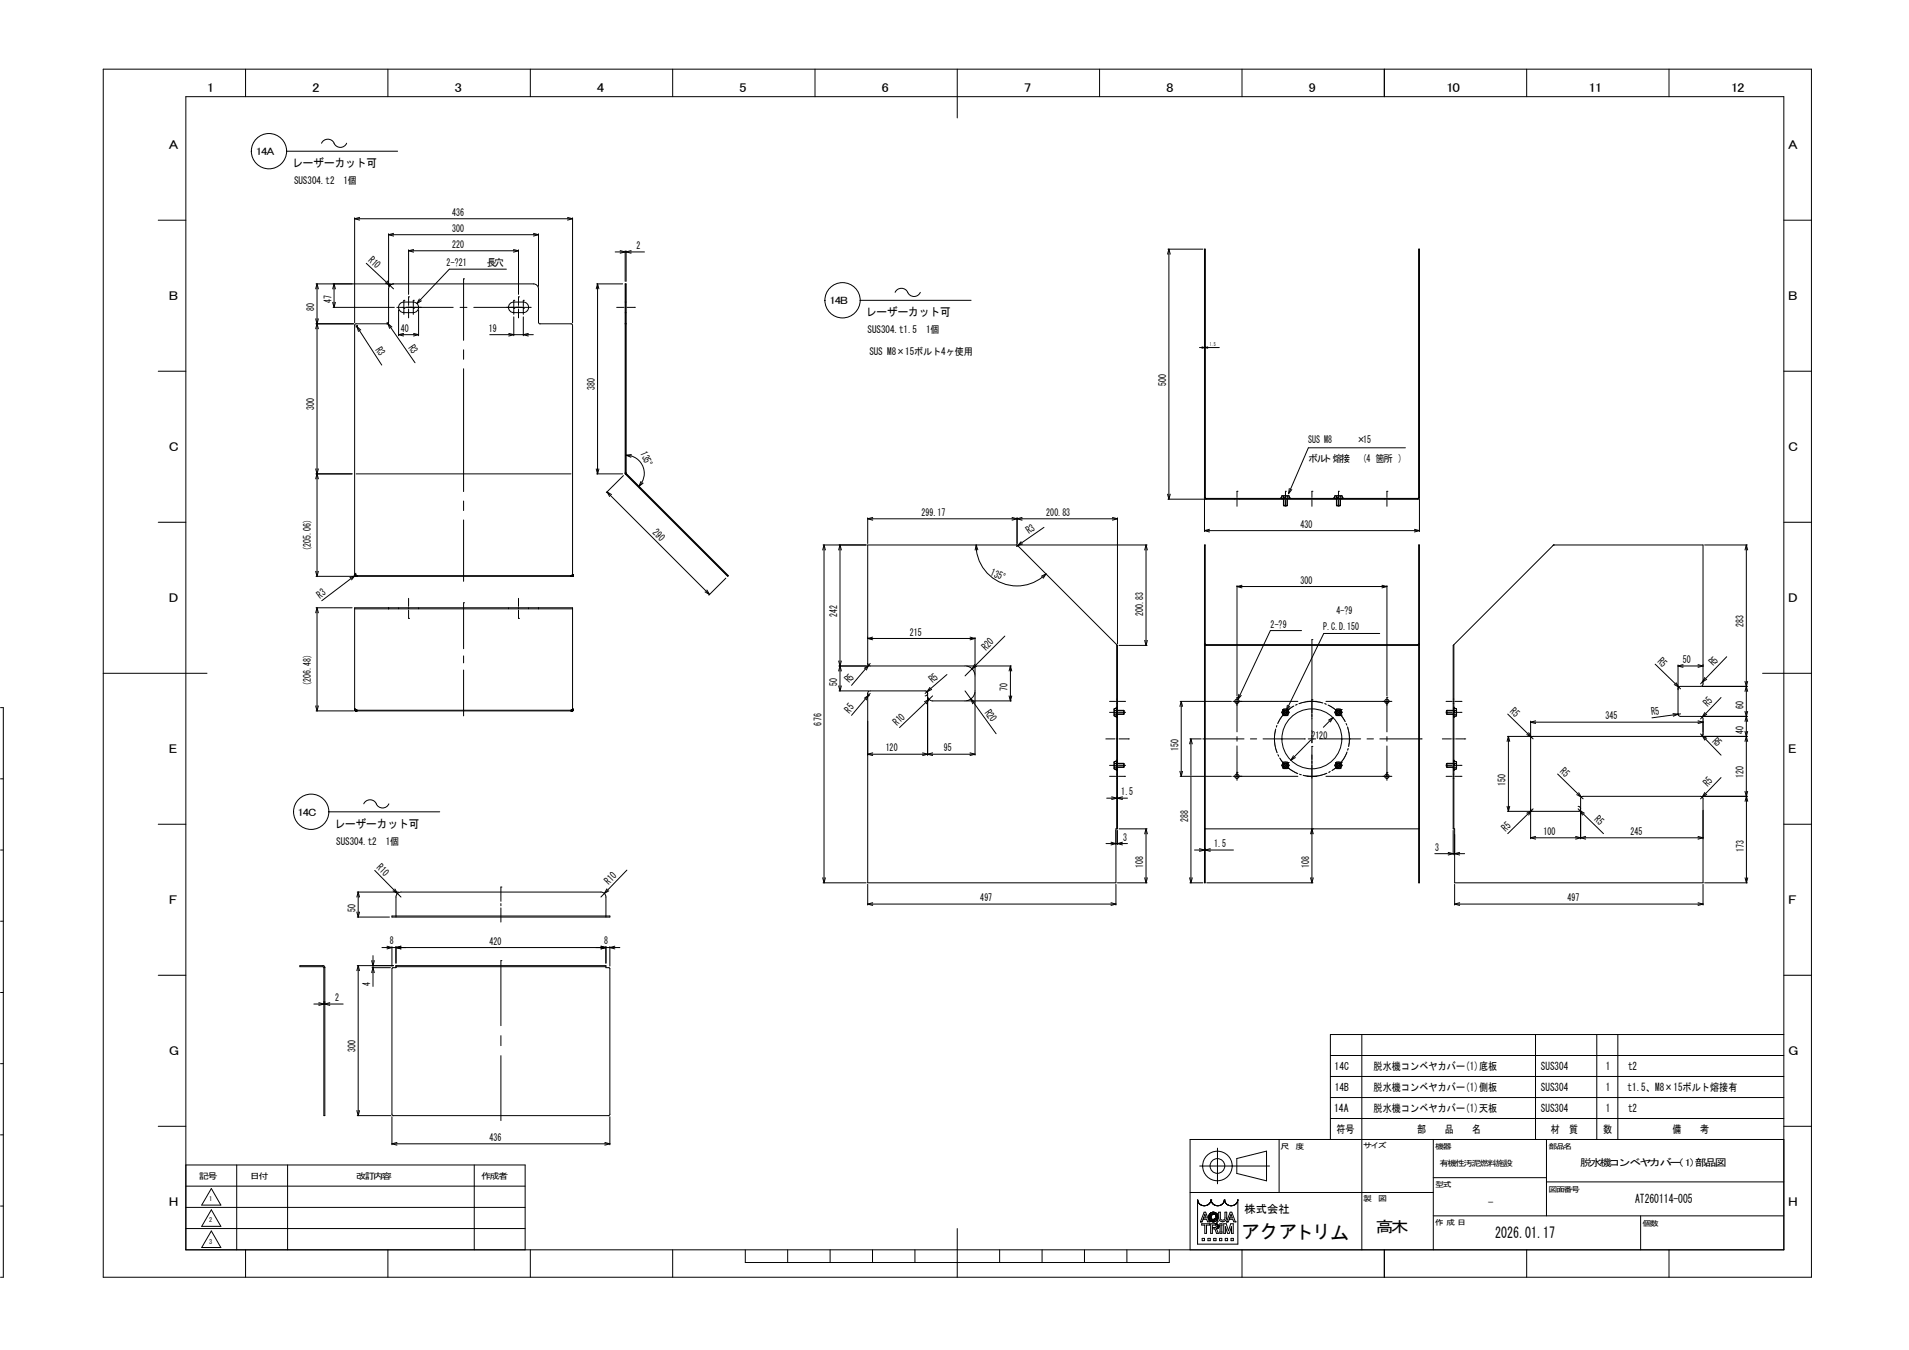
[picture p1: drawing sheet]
<svg xmlns="http://www.w3.org/2000/svg" width="420mm" height="297mm" viewBox="0 0 420 297" stroke-linecap="round" stroke-linejoin="round" font-family="sans-serif">
<g fill="none" stroke="#000" stroke-width=".22">
<path d="M22.7 15.2h376v265.8h-376zM54 15.2v6.1M85.4 15.2v6.1M116.7 15.2v6.1M148 15.2v6.1M179.4 15.2v6.1M210.7 15.2v10.8M242 15.2v6.1M273.4 15.2v6.1M304.7 15.2v6.1M336 15.2v6.1M367.3 15.2v6.1"/>
<path d="M40.9 21.3h351.7v253.7h-351.7zM63.1 33.3h24.4M70.8 31.5a1.53 1.53 0 0 1 1.4-.9 1.53 1.53 0 0 1 1.3 .9M73.5 31.5a1.51 1.51 0 0 0 1.4 .9 1.51 1.51 0 0 0 1.4-.9M34.8 48.5h6.1M78.1 47.9v23.1M78.1 48.1h47.9M78.1 48.1l1.1 .3M79.2 47.8l-1.1 .3M80.6 57.9l5.2 4.9M85.5 51.4v11.6M85.5 51.6h33"/>
<path d="M85.5 51.6l1.1 .3M86.6 51.4l-1.1 .2M89.9 55v9.8M89.9 55.2h24.2M89.9 55.2l1.1 .3M91 54.9l-1.1 .3M111.5 59.2h-12.6l-7.1 7.6M113 54.9l1.1 .3M114.1 55v9.8M114.1 55.2l-1.1 .3M117.4 51.4l1.1 .2M118.5 51.4v11.6"/>
<path d="M118.5 51.6l-1.1 .3M124.9 47.8l1.1 .3M126 47.9v23.1M126 48.1l-1.1 .3M135.4 55.4h6.4M136.5 55.1l1.1 .3-1.1 .3M137.6 55.2v6.7M137.8 55.2v6.7M138.9 55.1l-1.1 .3 1.1 .3M257.1 54.8h7.7M257.3 54.8v55M257.3 54.8l-.3 1.1"/>
<path d="M257.3 54.8l.3 1.1M265.2 54.8v54.7M312.3 54.8l-.1 54.9h-46.8l-.2-.2M392.6 48.5h6.1M69.5 70.1l.6 2.2M69.6 71.2h8.2M69.6 62.5h16.5M69.8 62.5v64.3M69.8 62.5l-.3 1.1M69.8 62.5l.3 1.1M70.1 70.1l-.6 2.2M73.2 66.5l.3 1.1"/>
<path d="M73.3 67.6h13.5M73.5 62.5v5.1M73.5 62.5l-.3 1.1M73.5 62.5l.3 1.1M73.8 66.5l-.3 1.1M78.1 71.6v55.1M78.4 71.6l.2 .3M78.6 71.9l5.4 8.4M78.6 71.9l.3 1M78.6 71.9l.8 .7M78.7 71.6l-.4 .3M84.8 62.3l1 .5"/>
<path d="M85.2 71.2h-6.8l-.4 .4M85.2 70.9l.2 .3M85.2 61.8l.6 1M85.4 71.2l5.9 8.6M85.4 71.2l.4 1.1M85.4 71.2l.8 .7M85.5 71l-.3 .3M85.8 62.8l.8 .8M86.6 62.5a1.09 1.09 0 0 0-1.1 1.1v7.3l-.3 .4M86.6 62.5h30.8a1.11 1.11 0 0 1 1.1 1.1l.1 7.5 .3 .2 6.8-.1 .3 .4v55.1M86.6 62.5l-.5 .1-.4 .4M87.3 67.6h.6"/>
<path d="M87.7 68.2v5.7M87.7 73.6h4.4M87.7 73.6l1.1 .3M88 67.6h.1M88.1 67.6h.6M88.2 66.7l.7-.2h2.1a1.16 1.16 0 0 1 1.1 1.1 1.16 1.16 0 0 1-1.1 1.2h-2.1a1.17 1.17 0 0 1-1.1-.8 1.17 1.17 0 0 1 .4-1.3zM88.7 67.6h.1M88.8 67.6h.2M88.8 73.4l-1.1 .2M88.9 66.1h.1M88.9 67.9h.1M88.9 66.1v.5"/>
<path d="M88.9 66.7v.1M88.9 66.9v.5M88.9 67.5v.2M88.9 67.9v.5M88.9 68.5v.1M88.9 68.6v.6M89.1 67.6h10.6M89.9 65.3h.1M89.9 65.3v1.9M89.9 67.5v.3M89.9 68.1v1.8M90.4 67.6h.1"/>
<path d="M90.7 67.6h.1M91 66.1h.1M91 67.9h.1M91 66.1v.5M91 66.7v.1M91 66.9v.5M91 67.5v.2M91 67.9v.5M91 68.5v.1M91 68.6v.6M91 73.4l1.1 .2M92.1 68.2v5.7"/>
<path d="M92.1 73.6l-1.1 .3M92.3 65.8l-.5 1M92.5 67.6h.1M92.7 66.2l-.9 .6M101.2 67.6h1.6M102 61.4h.1M102 61.4v13.5M102 77v2.1M104.3 67.6h10.6M107.8 73.6h9.6M112 73.4l1.1 .2-1.1 .3M112.4 66.7l.7-.2h2.1a1.16 1.16 0 0 1 1.1 1.1 1.16 1.16 0 0 1-1.1 1.2h-2.1a1.17 1.17 0 0 1-1.1-.8 1.17 1.17 0 0 1 .4-1.3z"/>
<path d="M112.8 67.6h.1M113.1 66.1h.1M113.1 67.9h.1M113.1 66.1v.5M113.1 66.7v.1M113.1 66.9v.5M113.1 67.5v.2M113.1 67.9v.5M113.1 68.5v.1M113.1 68.6v.6M113.1 69.7v4.2M114.1 67.6h.1"/>
<path d="M114.1 65.3h.1M114.1 65.3v1.9M114.1 67.5v.3M114.1 68.1v1.8M114.6 67.6h.1M114.9 67.6h.1M115.1 67.6h.2M115.2 66.1h.1M115.2 67.9h.1M115.2 66.1v.5M115.2 66.7v.1M115.2 66.9v.5"/>
<path d="M115.2 67.5v.2M115.2 67.9v.5M115.2 68.5v.1M115.2 68.6v.6M115.2 69.7v4.2M115.4 67.6h.5M116 67.6h.1M116.2 67.6h.5M116.3 73.4l-1.1 .2 1.1 .3M116.7 67.6h.1M131.3 62.5h5.7M131.5 62.5v41.8"/>
<path d="M131.5 62.5l-.3 1.1M131.5 62.5l.3 1.1M135.7 67.6h1.6M137.6 67.6h.2M137.6 71.2h.2M137.6 62.5h.2v41.7l22.5 22.5-.1 .1-22.6-22.5zM137.6 66.5h.2M137.6 68.8h.2M137.7 62.5v41.7l22.5 22.5M138 67.6h1.6M139.6 67.6h.1M189.4 66.1h24.3"/>
<path d="M197 64.3a1.58 1.58 0 0 1 1.6-.9 1.58 1.58 0 0 1 1.4 1.2 1.51 1.51 0 0 0 2.6-.3M264 76.5h4.4M264.6 76.3l.5 .2-.5 .1M265.8 76.3l-.5 .2 .5 .1M34.8 81.7h6.1M102 81.1v27.1M309.3 98.5h-21.3l-4.4 10.1M392.6 81.7h6.1M34.8 114.9h6.1M69.5 103.2l.6 2.2M69.6 104.3h7.9M70.1 103.2l-.6 2.2"/>
<path d="M78.4 104.3h47.3M102 110.2v2.1M102 114.4v13.5M131.2 103.2l.3 1.1M131.3 104.3h5.7M131.8 103.2l-.3 1.1M133.6 108.2l22.6 22.6M133.6 108.2l.6 1M133.6 108.2l1 .6M137.2 104.6l-3.8 3.8M137.8 104.1h-.2l.1 .3 .1-.3M137.8 100.2a4 4 0 0 1 3.5 5.9"/>
<path d="M137.8 100.2l1.1 .4M138.9 100l-1.1 .2M141.1 105.9l-.5 1.1M141.3 106.1l-.7 .9M141.6 106.3l-1 .7M181.2 119.9h9.4M181.4 119.9v74.3M181.4 119.9l-.3 1.1M181.4 119.9l.3 1.1M184.9 119.9v32.1M184.9 119.9l-.3 1.1M184.9 119.9l.3 1.1"/>
<path d="M191 113.9v5.7M191 114.2h54.9M191 114.2l1.1 .2M192.1 113.9l-1.1 .3M214.9 119.9a9 9 0 0 0 5.5 8.3 9 9 0 0 0 9.8-1.9M214.9 119.9l-.3 1.1M214.9 119.9l.3 1.1M222.7 113.9l2.2 .5M223.7 119.9l.3 .1M223.8 113.9v5.7M224 120l.1 .2M224.2 119.9h28.3"/>
<path d="M224.7 119.2l-.7 .9M224.9 113.9l-2.2 .5M225.1 119.7l-1.1 .4M229.8 116l-5.8 4.1M244.8 113.9l1.1 .3M245.9 113.9v27.8M245.9 114.2l-1.1 .2M252.2 119.9v22.1M252.2 119.9l-.3 1.1M252.2 119.9l.3 1.1M257 108.7l.3 1.1M257.1 109.8h8v7.2"/>
<path d="M257.6 108.7l-.3 1.1M265.1 109.5l.3 .3M265.1 109.5v-54.7h.2v54.7M265.1 119.9h.2v74.3h-.2zM265.1 109.5h.2M265.1 116.8h47.3M265.1 116.8l1.1 .3M265.2 109.5l.2 .2M265.4 109.7v.1M265.4 109.7h46.7M265.4 109.8h46.7M266.2 116.5l-1.1 .3"/>
<path d="M271.7 109.7v.1M272.3 108.1h.1M272.3 108.1v1.4M272.3 109.7v.2M272.3 110.1v1.3M272.7 109.7v.1M282.1 109.1h.4M282.1 109.7v-.5l.1-.1h1.4l.1 .1v.5M282.1 109.3l-.3 .4M282.1 109.7v.1M282.4 109.7v.1M282.5 111.2h.8"/>
<path d="M282.5 111.2l.1 .1 .7-.1M282.6 109.7v1.6M282.9 108.1h.1M282.9 108.1v1.8M282.9 110.1v1.3M283 109.5h-.3l.3 .1M283.3 109.7v1.6M283.3 109.7v-.5h-.8v2M283.3 109.1h.4M283.3 109.7v1.5M283.4 109.7v.1M283.7 109.3l.4 .4"/>
<path d="M283.8 107.5l-.2 1.1M284.3 107.7l-.7 .9M288.7 108.1h.1M288.7 108.1v1.4M288.7 109.7v.2M288.7 110.1v1.3M293.8 109.1h.4M293.8 109.7v-.5l.1-.1h1.4l.1 .1v.5M293.8 109.3l-.4 .4M294.1 109.7v.1M294.1 111.2h.9M294.1 111.2l.2 .1 .7-.1"/>
<path d="M294.2 109.7v1.6M294.4 109.5h.2zM294.6 108.1h.1M294.6 108.1v1.4M294.6 109.7v.2M294.6 110.1v1.3M294.9 109.7v1.6M295 109.7v-.5h-.8l-.1 2M295 109.1h.4M295 109.7v1.5M295.1 109.7v.1M295.3 109.7v.1"/>
<path d="M295.4 109.3l.3 .4M304.7 109.7v.1M305.3 108.1h.1M305.3 108.1v1.4M305.3 109.7v.2M305.3 110.1v1.3M305.7 109.7v.1M311.3 116.5l1.1 .3M312.1 109.7v.1M312.2 109.5l-.1 .2M312.2 109.5v-54.7h.2v54.7M312.2 119.9h.2v74.3h-.2z"/>
<path d="M312.2 109.5h.2M312.4 109.5l-.3 .3M312.4 109.8v7.2M312.4 116.8l-1.1 .3M342.1 119.9l-.3 .1M375.2 119.9h9.4M384.4 119.9v55.3l-.3-1.1M384.4 119.9l-.3 1.1M384.4 119.9l.3 1.1M392.6 114.9h6.1M69.5 125.7l.3 1.1M69.6 133.7h7.9"/>
<path d="M69.6 126.8h8.2M69.8 133.7v22.7M69.8 133.7l-.3 1.1M69.8 133.7l.3 1.1M70.1 125.7l-.3 1.1M78.1 126.6h.1M78.1 126.4h.1M78.1 126.5h.1M78.1 134h47.9M78.1 126.7l.2 .1M78.1 126.5v.1M78.1 126.7l-7.3 5.5"/>
<path d="M78.1 126.7l-1.1 .4M78.1 126.7l-.7 .9M78.1 126.7h.1M78.2 126.8h.1M78.2 126.7v.1M78.2 126.6h.1M78.2 126.6h47.6M78.3 126.8h.1M78.3 126.8h47.5M78.3 126.7h.1M78.3 126.2l-.3 .3 .2 .3M78.3 126.5l-.2 .2"/>
<path d="M85.5 133.7v.3M87.7 133.7v.3M89.9 136.1h.1M89.9 131.7v1.7M89.9 133.7v.3M89.9 134.3v1.8M92.1 133.7v.3M102 132.6h.1M102 132.6v10.1M111.9 133.7v.3M114.1 136.1h.1M114.1 131.7v1.7"/>
<path d="M114.1 133.7v.3M114.1 134.3v1.8M116.3 133.7v.3M118.5 133.7v.3M125.7 126.8h.1M125.7 126.7h.1M125.8 126.8h.1M125.8 126.6h.1M125.9 126.8h.1M125.9 126.8h-.1M125.9 126.7h.1M125.9 126.6h.1"/>
<path d="M125.9 126.6h-.1M125.9 126.7l-.1 .1M126 126.7h.1M126 126.5h.1M126 126.7h-.1M126 126.5l-.1 .1M126 126.5v.1M126 126.6h.1M126 126.4h.1M155.2 130.2l1 .6M155.6 129.8l.6 1M159.8 127.2l-3.8 3.8"/>
<path d="M221.2 140l-8.8 8.7M224 120l-33-.1v26.1M224 120l21.9 22v40.4h-.3v11.8h-54.6v-41.6M224 120.1l-.3 .1M230.2 126.3l-1 .5M230.2 126.3l-.6 .9M272.3 128.8v24.3M272.3 129.1h33M272.3 129.1l1.1 .2M273.4 128.8l-1.1 .3M286.5 138.7h-6.9l-7.1 15.2M303.7 139.4h-12.4l-8.2 16.9"/>
<path d="M304.2 128.8l1.1 .3M305.3 128.8v24.3M305.3 129.1l-1.1 .2M341.8 120l-22 22v40.4h.4v11.8h54.6v-18.4l-.2-.5-26.2-.1-.4 .3-.1 2.5-.3 .4-.3 .1h-9.9l-.3-.1-.2-.4M341.8 120l33-.1v30.6l-.2 .4-.3 .1h-4.4l-.5 .3-.1 .3M.1 155.7h.6v125.3h-.6M22.7 148.1h22.9M69.5 155.3l.3 1.1M69.6 156.4h8.2M70.1 155.3l-.3 1.1M78.1 156.2h.1M78.1 156.3h.1"/>
<path d="M78.1 156h.1M78.1 156.1h.1M78.1 156.3v.1M78.1 156.4h.1M78.2 156.4h.1M78.2 156.2h.1M78.2 156.3h.1M78.2 156.3h47.6M78.2 156.2v.1M78.2 156.4h47.6M78.3 156.4h.1M78.3 156.3h.1"/>
<path d="M102 144.3v1.6M102 147.4v10.1M125.7 156.4h.1M125.7 156.3h.1M125.8 156.4h.1M125.8 156.3h.1M125.9 156.4h.1M125.9 156.2h.1M125.9 156.4h-.1M126 156.3h.1M126 156.1h.1M126 156.1v.1"/>
<path d="M126 156.1l-.1 .1M126 156.3v-22.6h-47.9v22.6M126 156.3l-.1 .1M126 156.2h.1M126 156h.1M126 156.2l-.2 .1M184.6 145.4l.6 2.2M184.6 150.9l.3 1.1M184.7 146.5h6.5M184.7 152h6.5M185.2 145.4l-.6 2.2M185.2 150.9l-.3 1.1"/>
<path d="M191 146l.2 .5h.3h20.9a2.2 2.2 0 0 1 2.2 2.2v3.3a2.21 2.21 0 0 1-2.2 2.2h-7.1a1.25 1.25 0 0 1-1.1-1.6l-.1-.3-.5-.3h-12.1l-.5 .3v.3M191 152.6l.4 .5M191 146l.4 .5M191 140.5h23.6M191 140.5l1.1 .3M191.2 153l-3.8 4.4M191.2 153l-1 .6M191.2 153l-.5 1M191.2 146.4l-3.8 4.4M191.2 146.4l-1 .6M191.2 146.4l-.5 1M191.5 152.6l-.3 .4"/>
<path d="M191.5 146l-.3 .4M192.1 140.2l-1.1 .3M203.8 152.1a.56 .56 0 0 1 .3 .6 .56 .56 0 0 1-.5 .4M204 152.2l-.4 .4M204.2 153.4v12.8M204.5 153.9l-6.5 6.2M204.5 153.9l-1 .5M204.5 153.9l-.6 1M204.7 151.3l-.7 .9M205.1 151.7l-1.1 .5M205.3 153.1l-.8 .8M208.4 148.4l-4.4 3.8"/>
<path d="M212.4 152l1.3 1.8M212.7 154.2h9.9M212.7 146.5h9.9M213.5 140.2l1.1 .3M213.7 153.8l5.5 7.6M213.7 153.8l.4 1.1M213.7 153.8l.9 .7M214.5 146.2l-.6 1 1-.6M214.6 140.3v8.1M214.6 152.3v13.9M214.6 140.5l-1.1 .3M222.1 153.1l.3 1.1"/>
<path d="M222.4 146.5v7.7M222.4 146.5l-.3 1.1M222.4 146.5l.3 1.1M222.7 153.1l-.3 1.1M244.2 154.3h1.3M244.2 156.7h1.3M245.2 157.1v.4M245.2 155.9v.4M245.5 157.6l.3 .3M245.6 156.7v.3h.2M245.6 156.7h.2M245.8 154.3h.1"/>
<path d="M245.8 156.7h.1M245.8 156.7v.3M245.8 156.3h.1M245.8 141.8v40.6M245.8 156h.1M245.8 153.8h.1M245.8 154.8h.1M245.8 157.2h1.5M245.8 155.9h-.5l-.1 .1v1.4l.1 .2h.5M245.8 157.1h1.6M245.8 156.4h1.6M245.8 155.6l-.3 .3"/>
<path d="M246.2 154.3h1.3M246.2 156.7h1.3M246.3 142h6.2M247.3 156.3h-2v.8l.5 .1M247.3 156.3v.9M247.3 156.3l.1 .1-.1 .8M247.5 154.3h.1M247.5 156.7h.1M251.9 140.9l.3 1.1M252.5 140.9l-.3 1.1M259.7 154.3h11.3M260 154.3v16.5"/>
<path d="M260 154.3l-.3 1.1M260 154.3l.3 1.1M265.1 141.7l.3 .3h46.7l.3-.3M265.2 141.7l.2 .1h46.7l.1-.1M271.4 154.3h14.3M272.1 154.3h.1M272.3 154.4h.1M272.3 153.4h.1M272.3 154.3h.1M272.3 153.4v.8M272.3 154.3v6.7M272.7 152.8l-.2 1.1"/>
<path d="M273.1 154.3h.1M273.2 153l-.7 .9M281 159.6l-.1 .4M282.3 156.1h.1M282.3 156.1l.3 .3M282.5 157.1l-.2 .3M282.5 156h.8l.4 .7-.4 .8h-.8l-.4-.8zM282.6 157.1h-.1M282.6 156.5l.2 .2M282.8 156.8l-1 1.3-.6 1.1M282.8 156.8h.1M282.9 156.7v.1"/>
<path d="M283 156.8h.1M283 156.8l.2 .2M283.1 156.6l-.2 .2M283.3 156.4l-.7 .6M283.3 157.1h.1M283.3 157.1l.2 .3M283.3 155.2l-.2 1.1M283.5 156.1h.1M283.5 156.1l-.2 .3M283.9 155.4l-.8 .9M284.8 155.3l-1.6 1.1M285.5 155l-.4 .2"/>
<path d="M287.7 154.3h2.1M288.3 154.3l-2.4 .5M288.7 140.7h.1M288.7 153.9h.1M288.7 140.7v22.7M289.1 154.3l2.1 .4M291.5 154.8l.4 .2M291.8 154.3h14.3M292.3 155.1l1.7 1.1M293.4 157.9l-2.1 2.1M293.4 157.9l-1 .6M293.4 157.9l-.6 1"/>
<path d="M294 156.1l.4 .4M294.2 157.1l-.2 .3M294.2 156h.8l.4 .7-.4 .8h-.8l-.4-.8zM294.2 157.1h.1M294.3 156.4l.9 1M294.5 156.7h.1M294.5 156.8h.1M294.5 156.8l-.2 .2M294.5 156.7l.1 .1M294.6 156.7l-.1 .1M294.6 156.8l.2 .2M294.9 156.5l-.3 .2"/>
<path d="M294.9 157.1l1.2 1.7M294.9 156.4h.1M295.2 157.4h.1M295.2 156.1h.1M295.2 156.1l-.2 .3M296.3 159.2l.1 .4M296.6 159.9a8.4 8.4 0 0 1 .2 4.4M305.1 154.3h.1M305.3 154.4h.1M305.3 153.4h.1M305.3 154.3h.1M305.3 153.4v.8"/>
<path d="M305.3 154.3v6.7M306.1 154.3h.1M318.3 154.3h1.3M318.3 156.7h1.3M318.4 157.1h1.6M318.4 156.4h1.6M318.5 157.2h1.5M318.5 156.3h2M318.5 156.3v.9M318.5 156.3l-.2 .1v.7l.2 .1M319.8 154.3h.2M319.8 156.7h.2"/>
<path d="M319.8 156.3h.2M319.8 156h.2M319.8 153.8h.2M319.8 154.8h.2M320 157.2h.5M320 155.9h.5M320 141.8v40.6M320 155.6l.3 .3M320 156.5v.3l.2-.3M320 156.5h.2M320.2 154.3h1.4M320.2 156.7h1.4"/>
<path d="M320.3 157.6l-.3 .3M320.5 156.3v.8M320.5 157.1v.4M320.5 155.9v.4M320.5 155.9l.1 1.5-.6 .2M321.6 154.3h.1M321.6 156.7h.1M331.8 157.1l5.2 5.1M336.9 158.7v3.5M336.9 158.9h37.9M336.9 158.9l1.1 .3M338 158.6l-1.1 .3"/>
<path d="M364.3 146.1l5.2 5.1M368.2 157l1.1 .1M368.5 150.6l1 .6M368.9 150.2l.6 1M369.3 157.1l.3 .5h.3l4.7 .1 .2 .5v3.3M369.3 157.1l.1 .3M369.3 146.5h5.5M369.3 146.3v10.8M369.3 146.5l1.1 .3M369.3 157.1l-5.7 .8M369.3 157.1l-1 .5M369.5 151.2l.4 .4"/>
<path d="M369.9 157.1h-.6M370.4 146.2l-1.1 .3M373.7 146.2l1.1 .3M373.7 158.6l1.1 .3M374.6 157.6h10M374.6 151h10M374.7 157.8l-.4 .4M374.7 150.1l-.4 .4M374.8 146.5l-1.1 .3M374.8 158.9l-1.1 .3M375.2 156.8l-.5 1M375.2 149.1l-.5 1"/>
<path d="M375.6 157.2l-.9 .6M375.6 149.5l-.9 .6M378.8 153.5l-4.1 4.3M380 144.5l-5.3 5.6M384.1 149.9l.6 2.2M384.1 156.5l.6 2.2M384.7 149.9l-.6 2.2M384.7 156.5l-.6 2.2M387.9 148.1h10.8M.1 171.4h.6M72.4 178.6h24.4M80.1 176.9a1.56 1.56 0 0 1 1.5-.9 1.56 1.56 0 0 1 1.4 1.2 1.51 1.51 0 0 0 2.6-.3"/>
<path d="M191 165.9h23.6M191 165.9l1.1 .3M192.1 165.7l-1.1 .2M203.1 165.7l2.2 .5M205.3 165.7l-2.2 .5M213.5 165.7l1.1 .2M214.6 165.9l-1.1 .3M243.4 162.6h2M243.6 175.6h4.5M244.2 170.8h1.3M244.2 168.4h1.3M244.7 175.3l1.1 .3-1.1 .3"/>
<path d="M245.2 167.6v.4M245.2 168.8v.4M245.5 169.2l.3 .4M245.6 168.3v.3h.2M245.6 168.4h.2M245.7 162.6h.3M245.8 170.8h.1M245.8 168.4h.1M245.8 168.3v.3M245.8 168h-.5l-.1 .4 .1 .4h.5M245.8 171.3h.1M245.8 170.3h.1"/>
<path d="M245.8 169.2h.1M245.8 167.9l1.5 .1M245.8 168.9h.1M245.8 167.6h-.5l-.1 .1v1.4l.1 .1h.5M245.8 167.3l-.3 .3M245.9 168.8h1.5M245.9 168.8h1.4M245.9 168h1.5M246.2 170.8h1.3M246.2 168.4h1.3M246.3 162.6h2M247 175.3l-1.1 .3 1.1 .3"/>
<path d="M247.3 168v.8M247.3 168l.1 .1-.1 .7M247.5 170.8h.1M247.5 168.4h.1M248.3 162.6h.1M259.7 169.7l.3 1.1M259.7 170.8h11.3M260.3 169.7l-.3 1.1M261.9 162.6h2.5M262.1 162.6v8M262.1 171v23.2M262.1 162.6l-.3 1.1"/>
<path d="M262.1 162.6l.3 1.1M264.7 162.6h9.1M271.4 170.8h14.3M272.1 170.8h.1M272.3 170.9h.1M272.3 169.9h.1M272.3 162.1v1M272.3 164.1v7.6M273.1 170.8h.1M275.2 162.6h1.4M278 162.6h9.1M280.8 160.4a8.3 8.3 0 0 0 .3 5.3"/>
<path d="M281.3 166l.1 .4M281.7 166.8l.9 1.3M282.3 167.8l.2 .2M282.5 167.7h.8l.4 .7-.4 .7h-.8l-.4-.7zM282.5 168.8l-.2 .2M282.5 168l.1 .1M282.6 168.8h-.1M282.6 168.1l.3 .3M282.6 168.1l.2 .2M282.8 168.3h.1M282.8 168.5h.1M282.8 168.5l-.2 .2"/>
<path d="M282.9 168.4l1.1 .9 1.6 .9M283 168.5l.2 .2M283.2 168.1l-.2 .2M283.2 168.7l.1 .1M283.3 168.1h-.1M283.3 168.8l.2 .2M283.5 169h.1M283.5 167.8h.1M283.5 167.8l-.2 .2M284.7 166.3l-.6 1M285.1 166.7l-1 .6M286 170.3l.4 .2"/>
<path d="M286.8 170.6l1.4 .2M287.1 162.6h.1M287.7 170.8h2.1M287.9 162.6h1.7M288.4 162.9l-4.3 4.4M288.7 164.2h.1M288.7 164.2v30M290.4 162.6h9.1M291.8 170.8h14.3M292 170.1l-1.5 .5-1.2 .2M292.8 169.8l-.4 .1M294 167.8h.1"/>
<path d="M294 167.8l.2 .3M294.1 168.8l-1 .7M294.2 167.7h.8l.4 .7-.4 .7h-.8l-.4-.7zM294.3 168.1l.2 .2M294.5 168.5h.1M294.5 168.5l-.5 .5M294.5 168.4l-.1 .1M294.6 168.5h.1M294.6 168.5l.3 .2M294.9 168.1l-.4 .3M294.9 168.1h.1M294.9 168.8h.1"/>
<path d="M295 168.8l.2 .2M295.2 167.8h.1M295.2 167.8l-.2 .2M296.5 165.5l-.6 1.3-1.2 1.5M296.7 164.7l-.1 .4M297 162.6h.1M300.9 162.6h1.4M303.7 162.6h9.1M305.1 170.8h.1M305.3 170.9h.1M305.3 169.9h.1M305.3 170.8h.1"/>
<path d="M305.3 162.1v1M305.3 164.1v7.6M306.1 170.8h.1M312.8 162.6h.1M317.4 162.6h2M318.3 170.8h1.3M318.3 168.4h1.3M318.4 168.8h1.4M318.4 168h1.4M318.5 168.8h1.3M318.5 168v.8M318.5 168l-.2 .1v.6l.2 .1"/>
<path d="M319.8 162.6h.2M319.8 170.8h.2M319.8 168.4h.2M319.8 171.3h.2M319.8 170.3h.2M319.8 169.2h.2M319.8 168.9h.2M320 167.9l-1.5 .1M320 167.6h.5M320 168.8h.5M320 168h.5M320 167.3l.3 .3"/>
<path d="M320 168.2v.3l.2-.3M320 168.2h.2M320.2 170.8h1.4M320.2 168.4h1.4M320.3 169.2l-.3 .4M320.4 162.6h2M320.5 167.6v.4M320.5 168v.8M320.5 168.8v.4M320.5 167.6l.1 1.5-.6 .1M321.6 170.8h.1M321.6 168.4h.1"/>
<path d="M322.4 162.6h.1M331.7 177.4l.3 1.1M331.8 178.5h5.3M331.8 162h5.3M332 162v16.5M332 162l-.3 1.1M332 162l.3 1.1M332.3 177.4l-.3 1.1M336.1 161.6l.9 .6M336.5 161.2l.5 1M336.9 178l.3 .5M336.9 178.3v6.3"/>
<path d="M337 162.2l.4 .4M337 178.4l-5.2 5M337 178.4l-.9 .5M337 178.4l-.5 .9M337.4 178l-.4 .4M342.8 170.3l5.2 5.1M347 174.8l1 .6M347.3 177.4a.54 .54 0 0 1 .6 .4 .54 .54 0 0 1-.4 .7M347.3 178l.4 .4M347.5 174.4l.5 1M347.7 178.4l5.2 5M347.7 178.4l.6 .9"/>
<path d="M347.7 178.4l1 .5M347.9 178.3v6.3M348 175.4l.4 .4M374.3 161.5l.4 .4M374.6 175.2h10M374.6 162h10M374.7 175.4l-.4 .4M374.7 161.9l4.1 4.3M374.7 161.9l.5 1M374.7 161.9l.9 .6M374.8 161.5l-.2 .5h-.3l-37.2 .1-.2 .5v15.4M374.8 161.5l-.3 .5"/>
<path d="M375.2 174.4l-.5 1M375.6 174.8l-.9 .6M378.8 171.1l-4.1 4.3M384.1 160.9l.6 2.2M384.7 174.1l-.6 2.2M384.7 160.9l-.6 2.2M384.7 176.3l-.3-1.1v19M.1 187h.6M34.8 181.4h6.1M78.6 196.3h9.1M78.8 196.3v5.5M78.8 196.3l-.3 1.1"/>
<path d="M78.8 196.3l.3 1.1M82.5 191.5l5 5.1M86.5 196l1 .6M86.9 195.6l.6 1M87.5 196.6l.8 .8M110.2 195.2h.1M110.2 195.2v3.1M110.2 198.8v.5M110.2 199.8v3.1M133 196.6l-.7 .8M133.6 195.6l-.6 1M134 196l-1 .6"/>
<path d="M138 191.5l-5 5.1M181.1 193.1l.3 1.1M181.2 194.2h9.4M181.7 193.1l-.3 1.1M191 194.6v4.5M191 198.9h54.6M191 198.9l1.1 .3M192.1 198.6l-1.1 .3M243.4 185.6h4.7M244.5 185.3l1.1 .3-1.1 .3M244.5 198.6l1.1 .3M245.6 194.6v4.5"/>
<path d="M245.6 198.9l-1.1 .3M245.9 182.7v3.1M245.9 194.2h6.6M246.3 182.4h6.2M247 185.3l-1.1 .3 1.1 .3M251.9 193.1l.3 1.1M252.2 182.4v11.8M252.2 182.4l-.3 1.1M252.2 182.4l.3 1.1M252.5 193.1l-.3 1.1M261.8 193.1l.3 1.1M261.9 194.2h2.9"/>
<path d="M262.4 193.1l-.3 1.1M262.9 187h8.6M264 186.7l1.1 .3-1.1 .3M265.1 182.4h47.3M265.6 194.2h23.4M266.4 186.7l-1.1 .3 1.1 .3M288.4 183.5l.3-1.1 .3 1.1M288.4 193.1l.3 1.1M289 193.1l-.3 1.1M315.8 187.8h6.6M318.7 187.6l1.1 .2-1.1 .3M319.8 182.7v5.4"/>
<path d="M320.2 194.6v4.5M320.2 198.9h54.6M320.2 198.9l1.1 .3M321.3 187.6l-1.1 .2 1.1 .3M321.3 198.6l-1.1 .3M336.9 184.3h37.9M336.9 184.3l1.1 .3M338 184l-1.1 .3M346.8 184l2.2 .6M349 184l-2.2 .6M373.7 198.6l1.1 .3M373.7 184l1.1 .3"/>
<path d="M374.8 194.6v4.5M374.8 198.9l-1.1 .3M374.8 184.3l-1.1 .3M375.2 194.2h9.4M384.1 193.1l.3 1.1M384.7 193.1l-.3 1.1M392.6 181.4h6.1M.1 218.4h.6M.1 202.7h.6M34.8 214.6h6.1M71.3 212.9l-.2-.2h-5.1v-.2h5.2l.3 .4M71.3 212.9h.2v32.6h-.2z"/>
<path d="M78.5 200.7l.3 1.1M78.6 212.5h8M78.6 201.8h7.1M78.8 212.5v33M78.8 212.5l-.3 1.1M78.8 212.5l.3 1.1M79.1 200.7l-.3 1.1M81.8 211.4l.3 1.1 .3-1.1M81.8 214l.3-1.1 .3 1.1M81.9 212.9h4M82.1 210.3v6.7M84.1 208.5h52.3"/>
<path d="M85.2 208.2l1.1 .3-1.1 .3M86.3 201.5h47.9v.3h-47.9zM86.3 208.3v4.3M87.2 201.8v-4.4a1.09 1.09 0 0 1 1.1-1.1h44a1.11 1.11 0 0 1 1.1 1.1v4.4M87.2 208.3v3.6M87.2 212.7h46.2M88.3 208.2l-1.1 .3 1.1 .3M110.2 211.4h.1M110.2 211.4v14.3M132.3 208.2l1.1 .3-1.1 .3M133.4 208.3v3.6M134.2 208.3v4.3"/>
<path d="M135.3 208.2l-1.1 .3 1.1 .3M392.6 214.6h6.1M.1 234h.6M69.1 220.9h6.4M70.2 220.6l1.1 .3-1.1 .3M72.6 220.6l-1.1 .3 1.1 .3M110.2 227.9v2.2M110.2 232.3v14.3M292.8 236.9h99.8M292.8 232.2h99.8M299.7 227.6v47.4M338 227.6v23.1"/>
<path d="M351.4 227.6v23.1M356.1 227.6v23.1M392.6 227.6h-99.8v23.1M.1 249.7h.6M34.8 247.8h6.1M40.9 256.3h74.7v18.7M52.1 256.3v18.7M63.3 256.3v18.7M78.5 244.4l.3 1.1M78.6 245.5h7.5M79.1 244.4l-.3 1.1M86.3 245.7v6.2"/>
<path d="M86.3 251.7h47.9M86.3 251.7l1.1 .3M86.6 245.5h47.3M87.4 251.4l-1.1 .3M104.4 256.3v18.7M133.1 251.4l1.1 .3M134.2 245.2v-32.2l-.8-.1v-.4h-46.2v.4h-.7l-.2 .2v32.1l.3 .3M134.2 245.7v6.2M134.2 251.7l-1.1 .3M134.2 245.2l-.3 .3M264 256.6h15.4M268 252.6v7.9"/>
<path d="M272.2 254.9l6.6-1.6v6.5l-6.6-1.6zM281.5 250.7v11.7M292.8 241.5h99.8M292.8 246.1h99.8M315.5 250.7v24.3M315.5 259.1h24.9M340.4 250.7v16.8M392.6 250.7h-130.7v24.3M392.6 247.8h6.1M.1 265.4h.6M40.9 261h74.7M40.9 265.7h74.7"/>
<path d="M40.9 270.3h74.7M46.5 266.2l2.1 3.6h-4.2zM46.5 261.5l2.1 3.7h-4.2zM46.5 270.8l2.1 3.7h-4.2zM54 275v6M85.4 275v6M116.7 275v6M148 275v6M164 275v2.8h93.4v-2.8M173.4 275v2.8M182.7 275v2.8M192 275v2.8"/>
<path d="M201.4 275v2.8M210.7 270.3v10.7M220 275v2.8M229.4 275v2.8M238.7 275v2.8M248 275v2.8M261.9 262.4h53.6M263.6 264.2h.1M263.7 264.3v.1M263.7 264.4l.1 .2M263.8 264.6l.6 .5M263.9 264.7v.1"/>
<path d="M264 264.8v.1M264 264.9h.1M264.1 265h.1M264.2 268.8h.1M264.2 268.8l.8-2.1h.4l.8 2.1M264.2 268.8h.4l.6-1.6 .3 .8h-.6l-.1 .3h.8l.2 .5h.4M264.3 265.1h.1M264.4 265.1v.1M264.4 265.2h.1M264.5 269.3h1.7v.3h-.6l-.1 1.8h-.3v-1.8h-.7zM264.5 265.2h1M264.6 265.2h.1"/>
<path d="M264.6 272.5h.5v.5h-.5zM264.7 265.3h.1M265.4 265.3h-.1M265.6 265.2h-.1M265.8 265.1l-.1 .1M265.8 265.1l-.3 .1M265.9 272.5h.5v.5h-.5zM265.9 265.1h-.1M266.1 267.7h.1M266.1 267.9h.1M266.1 264.9h-.1M266.1 268.1h.1"/>
<path d="M266.1 267.5h.1M266.1 268.2h.1M266.1 267.4h.1M266.1 268.2l.1 .1M266.2 268.8h.1M266.2 267.3h-.1M266.2 267.2h.1M266.2 264.8h.1M266.2 267.2l-.1 1 .5 .6M266.2 267.1v.1M266.2 268.4v.1M266.3 267.1h.1"/>
<path d="M266.3 264.7l-.5 .4M266.3 268.5h.1M266.3 264.6v.1M266.4 268.6h.1M266.4 264.5l-.1 .1M266.4 267.6h.1M266.4 267.7h.1M266.4 267.9h.1M266.4 267h-.1M266.4 267.5h.1M266.4 268h.1M266.4 264.4h.1"/>
<path d="M266.4 267.5l.1 .6M266.5 267.5h.1M266.5 268.1h.1M266.5 268.1v.1M266.5 266.9h.1M266.5 266.9l-.3 .2M266.5 267.4h.1M266.5 264.3l-.1 .2M266.5 267.4v.1M266.5 264h.1M266.5 268.2h.1M266.5 264v.3"/>
<path d="M266.5 264.1v.1M266.5 268.7h.1M266.5 268.2l.3 .3M266.5 267.3h.1M266.6 267.3h.1M266.6 266.8l-.1 .1M266.6 268.7l.2 .1M266.6 268.3h.1M266.6 264v.4M266.6 264.2h.1M266.6 267.2h.1M266.6 264.4l.1 .1"/>
<path d="M266.7 267.2h.1M266.7 264.5l.5 .6M266.7 264.5h.1M266.7 268.4h.1M266.7 268.8h.1M266.7 264.6h.1M266.7 266.8h-.1M266.8 268.4l.1 .1M266.8 267.1h.1M266.8 268.4h.1M266.8 268.8h.5M266.8 267.1l-.1 .1"/>
<path d="M266.8 267.1l-.4 .4M266.8 266.7v.1M266.8 267.1l.6 .1M266.9 270.4h.5l.3 1h.4M266.9 270.1h.6M266.9 267.1h.1M266.9 268.5h.1M266.9 268.8h.1M266.9 264.8v.1M266.9 268.5h.3M267 267.1h-.1M267 267.1h.1"/>
<path d="M267 268.5h.1M267 264.9v.1M267.1 267.1h.1M267.1 268.5h.1M267.1 265h.1M267.1 272.5h.5v.5h-.5zM267.2 267.1h.1M267.2 268.5h.1M267.2 265.1h.1M267.2 268.5h.1l-.2-.2 .2-.2 .8 .6-.2 .3-.4-.2M267.2 265.1l.2 .1M267.3 267.1h.1"/>
<path d="M267.3 268.5h.1M267.3 266.7v.1M267.3 265.1h.1M267.3 267.1l.1 .1M267.4 266.8h.1M267.4 265.2h.1M267.4 268.8h-.2M267.4 267.2h.1M267.4 269.3h.1M267.4 265.2l.5 .1 .7-.1M267.5 266.8l-.6-.1-.4 .2M267.5 269.3h.1"/>
<path d="M267.5 266.8l.3 .3M267.5 267.2v.1M267.5 267.3h.1M267.5 266.8l.1 .1M267.5 267.3l.1 .3M267.5 268.7l-.1 .1M267.5 268.3h.1M267.5 268.3l.3 .2M267.6 268.2h.1M267.6 269.3h.1M267.6 267.4h.1M267.6 268.1v.1"/>
<path d="M267.6 267.5h.1M267.6 268.1h.1M267.6 268.1l-.1 .1M267.6 267.6h.1M267.6 268h.1M267.6 267.6l.1 .4M267.7 267.7h.1M267.7 267.6h.1M267.7 267.9h.1M267.7 268h.1M267.7 270.3l.4 1.1M267.7 268l-.1 .1"/>
<path d="M267.7 269.3h.1M267.7 269.3h-1.2v2.1h.3v-1.8h.8l.1 .2-.2 .3M267.7 265.3h.1M267.7 270.3h.1M267.7 267h.1M267.8 270.3h.1M267.8 267.1h.1M267.8 268.5h.1M267.8 269.3l.2 .3M267.9 270.3h.1M267.9 267.1l.1 .4-.1 .8M267.9 267.1v.1"/>
<path d="M267.9 269.4h.1M267.9 268.4l-.1 .1M267.9 270.2h.1M267.9 270.2l-.2 .1M267.9 267.2v.1M267.9 268.3v.1M268 270.2h.1M268 268.2h-.1M268 270.1h.1M268 267.6h.1M268 269.5h.1M268 267.9h.1"/>
<path d="M268 270.1l-.1 .1M268 269.6l.1 .1M268.1 270h.1M268.1 269.6h.1M268.1 270l-.1 .1M268.1 269.7v.2M268.1 269.9h.1M268.1 269.8h.1M268.1 269.7h.1M268.1 269.9v.1M268.1 271.4h.1M268.3 265.3h.1"/>
<path d="M268.4 272.5h.5v.5h-.5zM268.5 269.3h.5v2.1h-.5zM268.5 269.6h.1M268.5 271v.1M268.7 265.2h-.3M268.7 265.2h.1M268.7 268.4l-.1-.5v-1.2h-.4v1.3a.86 .86 0 0 0 .8 .8M268.7 265.1h.1M268.9 265l-.1 .1M269 268.8h.2M269.1 264.9h-.1M269.2 264.8h.1"/>
<path d="M269.3 264.6h.1M269.3 269.3h.6l.5 1.5 .5-1.5h.5v2.1h-.4v-1.5l-.4 1.5h-.4l-.5-1.5v1.5h-.4zM269.4 264.5l-.7 .7M269.4 264.5h.1M269.4 264.3v.2M269.5 264h.1M269.5 264l.3 .8M269.5 264l-.1 .5M269.5 264.1h-.1M269.5 264.2h.1M269.6 264.4v.1M269.7 264.5v.1"/>
<path d="M269.7 272.5h.5v.5h-.5zM269.8 264.8h.1M269.8 264.8l.5 .4M269.9 264.8v.1M270 268.8h.1M270 268a.89 .89 0 0 1-.9 .8M270 268.8l.8-2.1h.3l.8 2.1M270 268.8h.4l.5-1.6 .3 .8h-.5l-.2 .3h.8l.2 .5h.4M270 268v-1.3h-.4l-.1 1.6-.2 .2-.5-.1M270 265h.1M270.1 265v.1M270.1 265.1h.1"/>
<path d="M270.2 265.1h.1M270.3 265.1h.1M270.3 265.2h.1M270.4 265.2h.1M270.5 265.2h.1M270.7 265.3h.1M270.9 272.5h.6v.5h-.6zM271.3 265.3h-.1M271.5 265.2h-1M271.6 265.2h.1M271.7 265.1l-.1 .1M271.7 265.1h.1"/>
<path d="M271.8 265l-.4 .2M271.9 268.8h.1M272 264.9h.1M272.1 264.8h.1M272.3 264.5l-.1 .1M272.3 264.5l-.5 .6M272.4 264.4l-.1 .1M272.4 264.3l-.1 .2M272.4 264h.1M272.4 264v9.7h-8.8v-9.7l.1 .4M272.4 264.2v.1M273.4 275v6"/>
<path d="M304.7 275v6.1M315.5 267.5h77.1M336 275v6M340.4 260.1h52.2M361.1 267.5v7.5M367.3 275v6"/>
<circle cx="59.2" cy="33.3" r="3.9"/>
<circle cx="185.4" cy="66.1" r="3.9"/>
<circle cx="272.2" cy="154.3" r=".48"/>
<circle cx="282.9" cy="156.7" r=".44"/>
<circle cx="282.9" cy="156.7" r=".48"/>
<circle cx="282.9" cy="156.7" r=".71"/>
<circle cx="282.9" cy="156.7" r=".35"/>
<circle cx="294.6" cy="156.7" r=".44"/>
<circle cx="294.6" cy="156.7" r=".48"/>
<circle cx="294.6" cy="156.7" r=".71"/>
<circle cx="294.6" cy="156.7" r=".35"/>
<circle cx="305.2" cy="154.3" r=".48"/>
<circle cx="68.5" cy="178.6" r="3.9"/>
<circle cx="272.2" cy="170.8" r=".48"/>
<circle cx="282.9" cy="168.4" r=".44"/>
<circle cx="282.9" cy="168.4" r=".48"/>
<circle cx="282.9" cy="168.4" r=".71"/>
<circle cx="282.9" cy="168.4" r=".35"/>
<circle cx="288.7" cy="162.6" r="6.6"/>
<circle cx="294.6" cy="168.4" r=".44"/>
<circle cx="294.6" cy="168.4" r=".48"/>
<circle cx="294.6" cy="168.4" r=".71"/>
<circle cx="294.6" cy="168.4" r=".35"/>
<circle cx="305.2" cy="170.8" r=".48"/>
<circle cx="267.9" cy="256.5" r="3.3"/>
<circle cx="267.9" cy="256.6" r="1.62"/>
</g>
<text font-size="4.2" x="273.2" y="272.4">アクアトリム</text>
<g font-size="3.3">
<text x="302.8" y="271.1">高木</text>
<text x="329.1" y="272.4">2026.01.17</text>
</g>
<g font-size="2.8">
<text x="45.5" y="20.3">1</text>
<text x="68.7" y="20.3">2</text>
<text x="100" y="20.3">3</text>
<text x="131.4" y="20.3">4</text>
<text x="162.7" y="20.3">5</text>
<text x="194" y="20.3">6</text>
<text x="225.3" y="20.3">7</text>
<text x="256.7" y="20.3">8</text>
<text x="288" y="20.3">9</text>
<text x="318.3" y="20.3">10</text>
<text x="349.6" y="20.3">11</text>
<text x="381" y="20.3">12</text>
<text x="37.2" y="32.8">A</text>
<text x="393.5" y="32.8">A</text>
<text x="37.2" y="66.1">B</text>
<text x="393.5" y="66.1">B</text>
<text x="37.2" y="99.3">C</text>
<text x="393.5" y="99.3">C</text>
<text x="37.2" y="132.5">D</text>
<text x="393.5" y="132.5">D</text>
<text x="37.2" y="165.7">E</text>
<text x="393.5" y="165.7">E</text>
<text x="37.2" y="199">F</text>
<text x="393.5" y="199">F</text>
<text x="37.2" y="232.2">G</text>
<text x="393.5" y="232.2">G</text>
<text x="37.2" y="265.4">H</text>
<text x="393.5" y="265.4">H</text>
</g>
<g font-size="2.6">
<text x="64.3" y="36.8">レーザーカット可</text>
<text x="190.6" y="69.6">レーザーカット可</text>
<text x="73.6" y="182.2">レーザーカット可</text>
<text x="359.9" y="264.7">AT260114-005</text>
</g>
<text font-size="2.5" x="273.9" y="266.9">株式会社</text>
<g font-size="2.4">
<text x="302.3" y="235.4">脱水機コンベヤカバー(1)底板</text>
<text x="339.1" y="235.4">SUS304</text>
<text x="353.4" y="235.4">1</text>
<text x="358.3" y="235.4">t2</text>
<text x="293.6" y="244.6">14A</text>
<text x="302.3" y="244.6">脱水機コンベヤカバー(1)天板</text>
<text x="302.3" y="240">脱水機コンベヤカバー(1)側板</text>
<text x="339.1" y="240">SUS304</text>
<text x="339.1" y="244.6">SUS304</text>
<text x="353.4" y="240">1</text>
<text x="353.4" y="244.6">1</text>
<text x="358.2" y="240">t1.5、M8×15ボルト熔接有</text>
<text x="358.3" y="244.6">t2</text>
<text x="294.1" y="249.3">符号</text>
<text x="311.9" y="249.3">部　　品　　名</text>
<text x="341.3" y="249.3">材　質</text>
<text x="352.8" y="249.3">数</text>
<text x="368.1" y="249.3">備　　考</text>
<text x="327.6" y="265.4">-</text>
</g>
<g font-size="2.3">
<text x="56.3" y="34.1">14A</text>
<text x="182.6" y="66.9">14B</text>
<text x="65.5" y="179.5">14C</text>
<text x="293.7" y="235.4">14C</text>
<text x="293.8" y="240">14B</text>
</g>
<g font-size="2.2">
<text x="64.7" y="40.5">SUS304.t2　1個</text>
<text x="99.5" y="47.5">436</text>
<text x="99.5" y="51">300</text>
<text x="80.9" y="57.4" transform="rotate(43 80.9 57.4)">R10</text>
<text x="98.3" y="58.6">2-?21</text>
<text x="99.5" y="54.5">220</text>
<text x="107.1" y="58.6">長穴</text>
<text x="140.1" y="54.8">2</text>
<text x="69.2" y="68.5" transform="rotate(-90 69.2 68.5)">80</text>
<text x="72.9" y="66.7" transform="rotate(-90 72.9 66.7)">47</text>
<text x="82.6" y="77" transform="rotate(57 82.6 77)">R3</text>
<text x="88.3" y="73">40</text>
<text x="89.8" y="76.6" transform="rotate(55 89.8 76.6)">R3</text>
<text x="107.6" y="73">19</text>
<text x="191" y="73.3">SUS304.t1.5　1個</text>
<text x="191.3" y="78.1">SUS M8×15ボルト4ヶ使用</text>
<text x="130.9" y="85.9" transform="rotate(-90 130.9 85.9)">380</text>
<text x="256.7" y="84.8" transform="rotate(-90 256.7 84.8)">500</text>
<text x="69.2" y="90.3" transform="rotate(-90 69.2 90.3)">300</text>
<text x="140.9" y="99.7" transform="rotate(68 140.9 99.7)">135°</text>
<text x="287.9" y="97.5">SUS M8</text>
<text x="288.1" y="101.6">ボルト 熔接</text>
<text x="298.6" y="97.5">×15</text>
<text x="299.9" y="101.6">(4 箇所 )</text>
<text x="202.8" y="113.5">299.17</text>
<text x="230.3" y="113.5">200.83</text>
<text x="143.5" y="117.3" transform="rotate(45 143.5 117.3)">290</text>
<text x="226.5" y="117.6" transform="rotate(-35 226.5 117.6)">R3</text>
<text x="286.2" y="116.1">430</text>
<text x="68.4" y="121.3" transform="rotate(-90 68.4 121.3)">(205.06)</text>
<text x="70.5" y="131.7" transform="rotate(-37 70.5 131.7)">R3</text>
<text x="217.9" y="126.6" transform="rotate(23 217.9 126.6)">135°</text>
<text x="286.2" y="128.4">300</text>
<text x="184.3" y="135.7" transform="rotate(-90 184.3 135.7)">242</text>
<text x="251.6" y="135.6" transform="rotate(-90 251.6 135.6)">200.83</text>
<text x="294.2" y="135.1">4-?9</text>
<text x="383.8" y="138" transform="rotate(-90 383.8 138)">283</text>
<text x="200.3" y="139.8">215</text>
<text x="217" y="143.2" transform="rotate(-45 217 143.2)">R20</text>
<text x="279.7" y="138.1">2-?9</text>
<text x="291.2" y="138.7">P.C.D.150</text>
<text x="364.7" y="145.7" transform="rotate(44 364.7 145.7)">R5</text>
<text x="370.4" y="145.9">50</text>
<text x="377.1" y="146.6" transform="rotate(-46 377.1 146.6)">R5</text>
<text x="68.4" y="150.9" transform="rotate(-90 68.4 150.9)">(206.48)</text>
<text x="184.3" y="150.9" transform="rotate(-90 184.3 150.9)">50</text>
<text x="187" y="150.4" transform="rotate(-50 187 150.4)">R5</text>
<text x="205.3" y="150.3" transform="rotate(-41 205.3 150.3)">R5</text>
<text x="221.8" y="152" transform="rotate(-90 221.8 152)">70</text>
<text x="375.9" y="155.6" transform="rotate(-46 375.9 155.6)">R5</text>
<text x="180.8" y="159.6" transform="rotate(-90 180.8 159.6)">676</text>
<text x="187" y="157" transform="rotate(-50 187 157)">R5</text>
<text x="197.5" y="159.7" transform="rotate(-44 197.5 159.7)">R10</text>
<text x="216.7" y="156.8" transform="rotate(54 216.7 156.8)">R20</text>
<text x="332.3" y="156.7" transform="rotate(44 332.3 156.7)">R5</text>
<text x="353.3" y="158.2">345</text>
<text x="363.6" y="157.4" transform="rotate(-8 363.6 157.4)">R5</text>
<text x="383.8" y="161.5" transform="rotate(-90 383.8 161.5)">40</text>
<text x="383.8" y="156" transform="rotate(-90 383.8 156)">60</text>
<text x="194.9" y="165.3">120</text>
<text x="207.7" y="165.3">95</text>
<text x="259.4" y="165.2" transform="rotate(-90 259.4 165.2)">150</text>
<text x="288.6" y="162.5">?120</text>
<text x="376.8" y="163.2" transform="rotate(46 376.8 163.2)">R5</text>
<text x="331.4" y="172.9" transform="rotate(-90 331.4 172.9)">150</text>
<text x="343.3" y="169.9" transform="rotate(44 343.3 169.9)">R5</text>
<text x="375.9" y="173.2" transform="rotate(-46 375.9 173.2)">R5</text>
<text x="383.8" y="171.3" transform="rotate(-90 383.8 171.3)">120</text>
<text x="246.8" y="175">1.5</text>
<text x="74" y="185.8">SUS304.t2　1個</text>
<text x="247.2" y="185">3</text>
<text x="261.5" y="180.9" transform="rotate(-90 261.5 180.9)">288</text>
<text x="331.4" y="183" transform="rotate(-44 331.4 183)">R5</text>
<text x="339.7" y="183.7">100</text>
<text x="350.8" y="180.5" transform="rotate(44 350.8 180.5)">R5</text>
<text x="358.8" y="183.7">245</text>
<text x="82.8" y="191" transform="rotate(46 82.8 191)">R10</text>
<text x="251.6" y="190.9" transform="rotate(-90 251.6 190.9)">108</text>
<text x="267.2" y="186.4">1.5</text>
<text x="288.2" y="190.9" transform="rotate(-90 288.2 190.9)">108</text>
<text x="315.9" y="187.2">3</text>
<text x="383.8" y="187.4" transform="rotate(-90 383.8 187.4)">173</text>
<text x="134" y="194.7" transform="rotate(-46 134 194.7)">R10</text>
<text x="78.2" y="200.7" transform="rotate(-90 78.2 200.7)">50</text>
<text x="215.8" y="198.3">497</text>
<text x="345" y="198.3">497</text>
<text x="85.8" y="207.8">8</text>
<text x="107.7" y="207.9">420</text>
<text x="132.9" y="207.7">8</text>
<text x="73.8" y="220.3">2</text>
<text x="81.5" y="217" transform="rotate(-90 81.5 217)">4</text>
<text x="78.2" y="231.5" transform="rotate(-90 78.2 231.5)">300</text>
<text x="107.7" y="251">436</text>
<text x="347.8" y="256.5">脱水機コンベヤカバー(1)部品図</text>
</g>
<g font-size="1.9">
<text x="43.8" y="259.3">記号</text>
<text x="55" y="259.3">日付</text>
<text x="78.4" y="259.4">改訂内容</text>
<text x="105.9" y="259.3">作成者</text>
</g>
<text font-size="1.8" x="316.9" y="256.6">有機性汚泥燃料施設</text>
<g font-size="1.7">
<text x="281.8" y="252.8">尺　 度</text>
<text x="300" y="252.6">サイズ</text>
<text x="315.9" y="252.8">機器</text>
<text x="340.8" y="252.8">部品名</text>
<text x="315.9" y="261.2">型式</text>
<text x="340.8" y="262.2">図面番号</text>
<text x="300" y="264.3">製　 図</text>
<text x="315.8" y="269.6">作 成 日</text>
<text x="361.5" y="269.7">個数</text>
</g>
<g font-size="1.4">
<text x="46" y="264.3">1</text>
<text x="46" y="269">2</text>
<text x="46" y="273.6">3</text>
</g>
<text font-size="1.1" x="266.2" y="76.2">1.5</text>
</svg>
